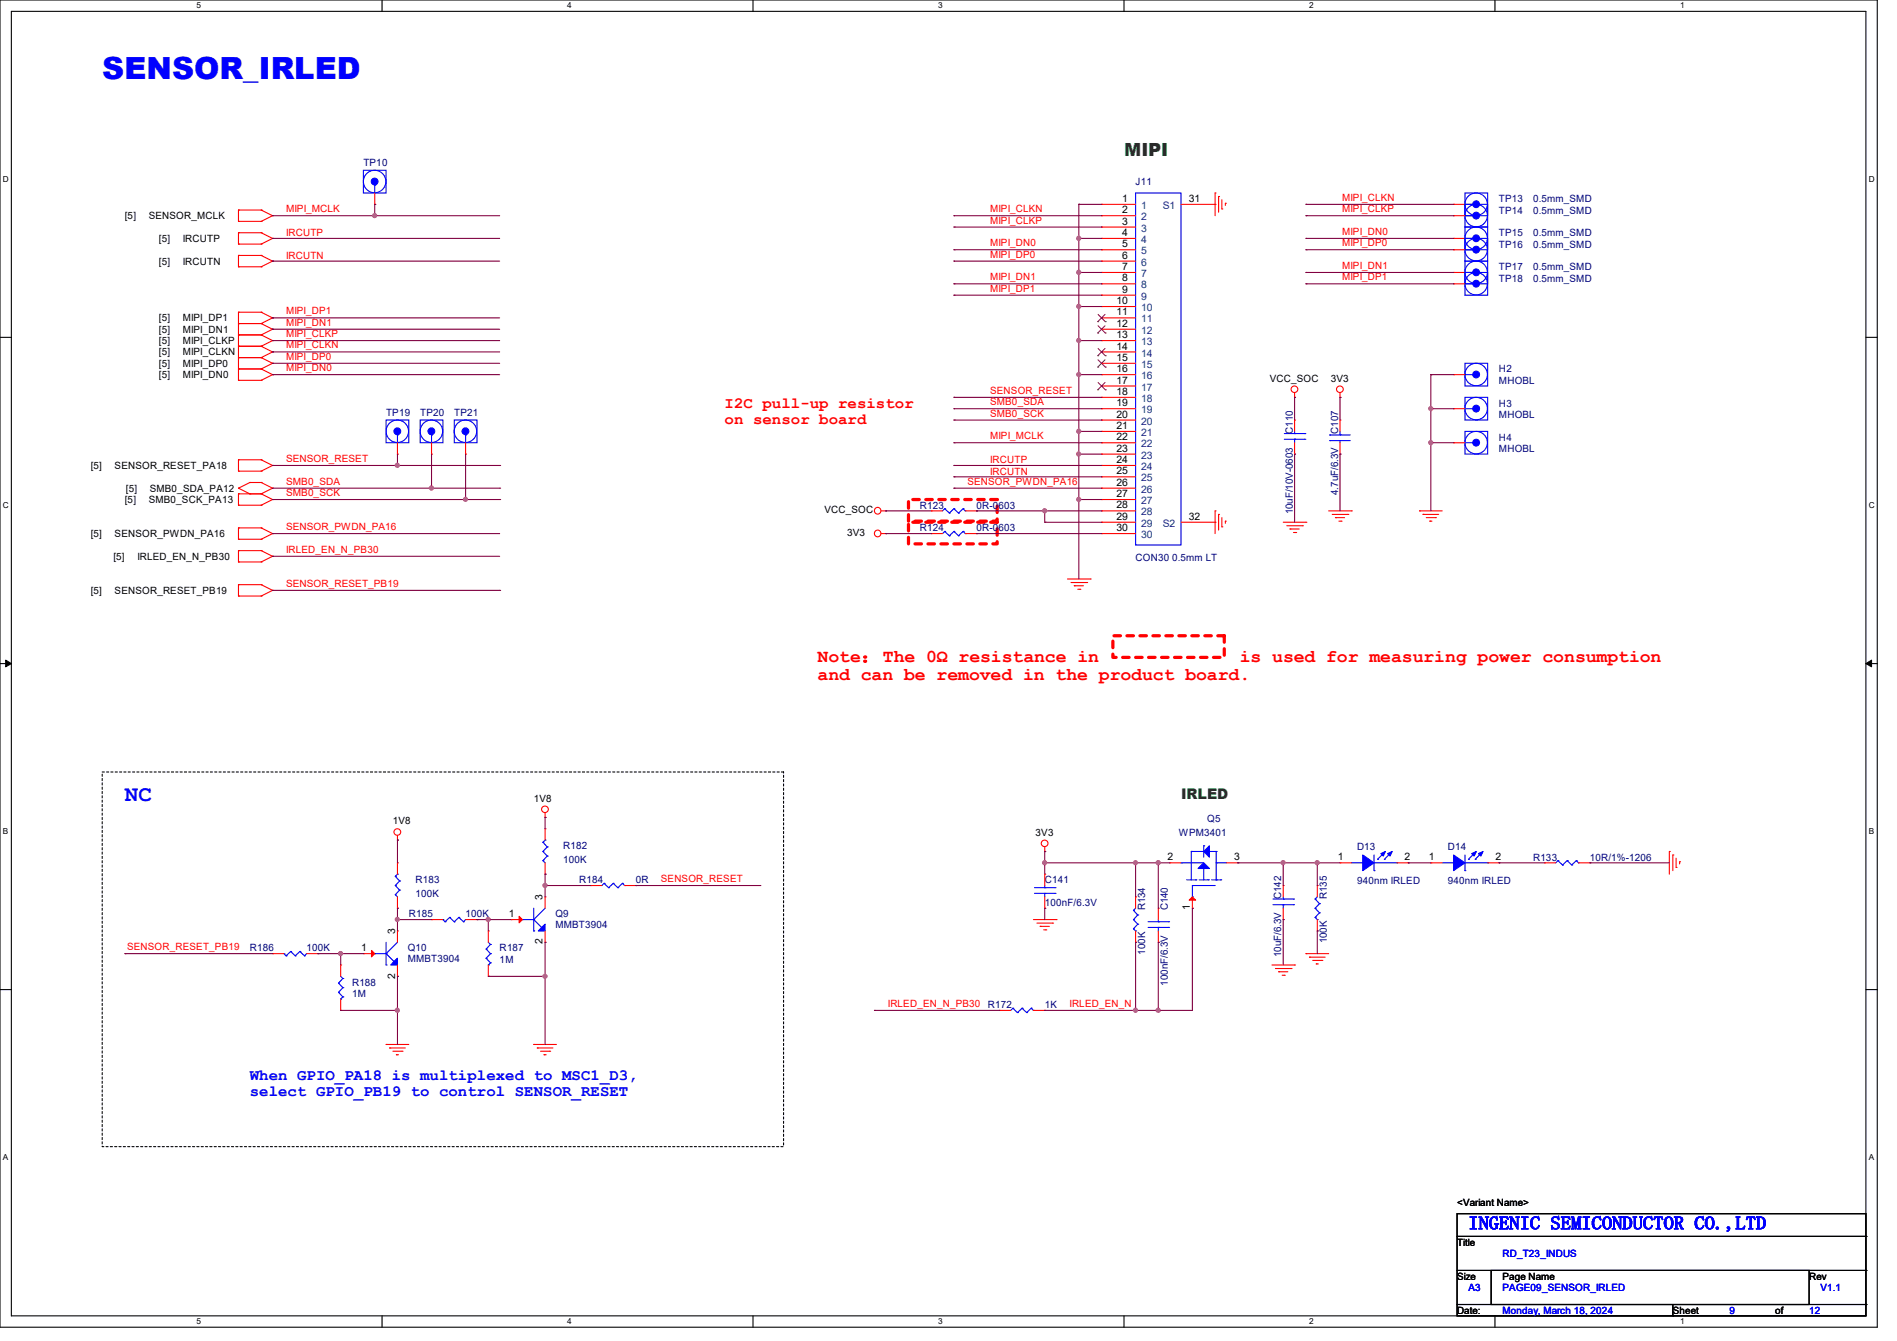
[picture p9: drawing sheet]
<svg xmlns="http://www.w3.org/2000/svg" width="297mm" height="210mm" viewBox="0 0 297 210" stroke-linecap="round" stroke-linejoin="round" font-family="sans-serif">
<path d="M0 0h293.9v207.9h-293.9zM1.8 1.8h290.3v204.3h-290.3z" fill="none" stroke="#000" stroke-width=".17"/>
<g fill="#fff">
<path d="M30.8 .2h.7v1.4h-.7z"/>
<path d="M30.8 206.2h.7v1.4h-.7z"/>
</g>
<path d="M59.8 0v1.8M59.8 206.1v1.8" fill="none" stroke="#000" stroke-width=".17"/>
<g fill="#fff">
<path d="M88.8 .2h.7v1.4h-.7z"/>
<path d="M88.8 206.2h.7v1.4h-.7z"/>
</g>
<path d="M117.9 0v1.8M117.9 206.1v1.8" fill="none" stroke="#000" stroke-width=".17"/>
<g fill="#fff">
<path d="M146.9 .2h.7v1.4h-.7z"/>
<path d="M146.9 206.2h.7v1.4h-.7z"/>
</g>
<path d="M176 0v1.8M176 206.1v1.8" fill="none" stroke="#000" stroke-width=".17"/>
<g fill="#fff">
<path d="M205 .2h.7v1.4h-.7z"/>
<path d="M205 206.2h.7v1.4h-.7z"/>
</g>
<path d="M234.1 0v1.8M234.1 206.1v1.8" fill="none" stroke="#000" stroke-width=".17"/>
<g fill="#fff">
<path d="M263.1 .2h.6v1.4h-.6z"/>
<path d="M263.1 206.2h.6v1.4h-.6z"/>
<path d="M.5 27.3h.9v1.4h-.9z"/>
<path d="M292.6 27.3h.9v1.4h-.9z"/>
<path d="M.5 78.4h.9v1.4h-.9z"/>
<path d="M292.6 78.4h.9v1.4h-.9z"/>
</g>
<path d="M0 52.8h1.8M292.1 52.8h1.8" fill="none" stroke="#000" stroke-width=".17"/>
<g fill="#fff">
<path d="M.5 129.5h.8v1.4h-.8z"/>
<path d="M292.6 129.5h.8v1.4h-.8z"/>
</g>
<path d="M0 103.9h1.8M292.1 103.9h1.8" fill="none" stroke="#000" stroke-width=".17"/>
<path d="M.9 103.4l.9 .5-.9 .5zM292.1 103.9l.9-.5v1z" fill="#000" stroke="#000" stroke-width=".16"/>
<g fill="#fff">
<path d="M.5 180.5h.8v1.4h-.8z"/>
<path d="M292.6 180.5h.8v1.4h-.8z"/>
</g>
<path d="M0 155h1.8M292.1 155h1.8M228.1 190.1h64v16h-64zM228.1 193.6h64M228.1 199h64M233.5 199h49.8v5.3h-49.8zM292.1 193.6h.1M292.1 199h.1M228.1 204.3h64M261.9 206.1h.1M261.9 204.3v1.8M292.1 204.3h.1" fill="none" stroke="#000" stroke-width=".17"/>
<path d="M142.2 78.2h13.9v3.4h-13.9zM142.2 81.8h13.9v3.4h-13.9zM174.2 99.6h17.5v3.4h-17.5z" fill="none" stroke="#f00" stroke-width=".51" stroke-dasharray="1"/>
<path d="M16 120.9h106.7v58.7h-106.7z" fill="none" stroke="#000" stroke-width=".17" stroke-dasharray=".3"/>
<g fill="none" stroke="#f00" stroke-width=".17">
<path d="M37.3 34.7h.1M37.3 32.9h.1M37.3 38.2h.1M37.3 36.4h.1M37.3 32.9v1.8M37.3 36.4v1.8M37.3 32.9h3.6M37.3 34.7h3.6M37.3 36.4h3.6M37.3 38.2h3.6M40.9 32.9h.1M40.9 34.7h.1"/>
<path d="M40.9 36.4h.1M40.9 38.2h.1M40.9 32.9l1.8 .9M40.9 36.4l1.8 .9M42.7 33.8h.1M42.7 37.3h.1M42.7 33.8l-1.8 .9M42.7 37.3l-1.8 .9M58.7 32h.1M58.7 30.2v1.8M172.5 32h.1M172.5 33.8h.1"/>
<path d="M172.5 35.6h.1M172.5 37.3h.1M172.5 39.1h.1M172.5 32h5.3M172.5 33.8h5.3M172.5 35.6h5.3M172.5 37.3h5.3M172.5 39.1h5.3M184.9 32h5.3M190.2 30.2h.1M190.2 32h.1M190.2 30.2v3.6"/>
<path d="M190.8 30.8h.1M190.8 30.8v2.4M191.3 32.7h.1M191.3 31.3v1.4M191.9 31.8h.1M191.9 31.8v.4M227.6 32h.1M227.6 33.8h.1M227.6 37.3h.1M227.6 39.1h.1M227.6 32h1.8M227.6 33.8h1.8"/>
<path d="M227.6 37.3h1.8M227.6 39.1h1.8M37.3 50.7h.1M37.3 48.9h.1M37.3 52.5h.1M37.3 54.2h.1M37.3 56h.1M37.3 57.8h.1M37.3 59.6h.1M37.3 41.8h.1M37.3 40h.1M37.3 48.9h3.6"/>
<path d="M37.3 50.7h3.6M37.3 40v1.8M37.3 48.9v10.7M37.3 52.5h3.6M37.3 54.2h3.6M37.3 56h3.6M37.3 57.8h3.6M37.3 59.6h3.6M37.3 40h3.6M37.3 41.8h3.6M40.9 48.9h.1M40.9 50.7h.1"/>
<path d="M40.9 52.5h.1M40.9 54.2h.1M40.9 56h.1M40.9 57.8h.1M40.9 59.6h.1M40.9 40h.1M40.9 41.8h.1M40.9 48.9l1.8 .9M40.9 50.7l1.8 .9M40.9 52.5l1.8 .8M40.9 54.2l1.8 .9M40.9 56l1.8 .9"/>
<path d="M40.9 57.8l1.8 .9M40.9 40l1.8 .9M42.7 49.8h.1M42.7 51.6h.1M42.7 53.3h.1M42.7 55.1h.1M42.7 56.9h.1M42.7 58.7h.1M42.7 40.9h.1M42.7 49.8l-1.8 .9M42.7 51.6l-1.8 .9M42.7 53.3l-1.8 .9"/>
<path d="M42.7 55.1l-1.8 .9M42.7 56.9l-1.8 .9M42.7 58.7l-1.8 .9M42.7 40.9l-1.8 .9M172.5 40.9h.1M172.5 42.7h.1M172.5 44.4h.1M172.5 46.2h.1M172.5 48h.1M172.5 49.8h.1M172.5 51.6h.1M172.5 53.3h.1"/>
<path d="M172.5 55.1h.1M172.5 56.9h.1M172.5 58.7h.1M172.5 40.9h5.3M172.5 42.7h5.3M172.5 44.4h5.3M172.5 46.2h5.3M172.5 48h5.3M172.5 49.8h5.3M172.5 51.6h5.3M172.5 53.3h5.3M172.5 55.1h5.3"/>
<path d="M172.5 56.9h5.3M172.5 58.7h5.3M227.6 58.7h.1M227.6 42.7h.1M227.6 44.4h.1M227.6 42.7h1.8M227.6 44.4h1.8M227.6 58.7h1.8M37.3 73.8h.1M37.3 72h.1M37.3 76.5h.1M37.3 79.1h.1"/>
<path d="M37.3 77.3h.1M37.3 72v1.8M37.3 77.3v1.8M37.3 72h3.6M37.3 73.8h3.6M37.3 77.3h3.6M37.3 76.5l1.8 .8M37.3 79.1h3.6M39.1 75.6h.1M39.1 77.3h.1M39.1 75.6l-1.8 .9M39.1 75.6h1.8"/>
<path d="M40.9 72h.1M40.9 73.8h.1M40.9 75.6h.1M40.9 77.3h.1M40.9 79.1h.1M40.9 72l1.8 .9M40.9 75.6l1.8 .9M40.9 77.3l1.8 .9M42.7 72.9h.1M42.7 76.5h.1M42.7 78.2h.1M42.7 72.9l-1.8 .9"/>
<path d="M42.7 76.5l-1.8 .8M42.7 78.2l-1.8 .9M62.2 71.1h.1M62.2 69.3v1.8M67.6 71.1h.1M67.6 69.3v1.8M72.9 71.1h.1M72.9 69.3v1.8M172.5 60.5h.1M172.5 62.2h.1M172.5 64h.1M172.5 65.8h.1"/>
<path d="M172.5 67.6h.1M172.5 69.3h.1M172.5 71.1h.1M172.5 72.9h.1M172.5 74.7h.1M172.5 76.5h.1M172.5 78.2h.1M172.5 60.5h5.3M172.5 62.2h5.3M172.5 64h5.3M172.5 65.8h5.3M172.5 67.6h5.3"/>
<path d="M172.5 69.3h5.3M172.5 71.1h5.3M172.5 72.9h5.3M172.5 74.7h5.3M172.5 76.5h5.3M172.5 78.2h5.3M202.7 62.2h.1M202.7 65.8h.1M202.7 71.1h.1M202.7 61.5v.7M202.7 65.8v1.8M202.7 69.3v1.8"/>
<path d="M209.8 62.2h.1M209.8 71.1h.1M209.8 65.8h.1M209.8 61.5v.7M209.8 65.8v1.8M209.8 69.3v1.8M227.6 64h.1M227.6 69.3h.1M227.6 64h1.8M227.6 69.3h1.8M37.3 88h.1M37.3 86.2h.1"/>
<path d="M37.3 93.3h.1M37.3 91.6h.1M37.3 84.5h.1M37.3 82.7h.1M37.3 82.7v1.8M37.3 86.2v1.8M37.3 91.6v1.7M37.3 86.2h3.6M37.3 88h3.6M37.3 91.6h3.6M37.3 93.3h3.6M37.3 82.7h3.6"/>
<path d="M37.3 84.5h3.6M40.9 86.2h.1M40.9 88h.1M40.9 91.6h.1M40.9 93.3h.1M40.9 82.7h.1M40.9 84.5h.1M40.9 86.2l1.8 .9M40.9 91.6l1.8 .9M40.9 82.7l1.8 .9M42.7 87.1h.1M42.7 92.5h.1"/>
<path d="M42.7 83.6h.1M42.7 87.1l-1.8 .9M42.7 92.5l-1.8 .8M42.7 83.6l-1.8 .9M138 83.6h.7M138 80h.7M138.7 83.6h.1M138.7 80h.1M145.8 80h.1M145.8 83.6h.1M145.8 83.6h1.8M145.8 80h1.8"/>
<path d="M151.1 83.6h1.8M151.1 80h1.8M152.9 80h.1M152.9 83.6h.1M167.1 90.7h3.6M167.7 91.2h2.4M168.2 91.7h.1M168.2 91.7h1.4M168.7 92.3h.4M169.1 92.3h.1M170.1 91.2h.1M170.7 90.7h.1"/>
<path d="M172.5 80h.1M172.5 81.8h.1M172.5 83.6h.1M172.5 83.6h5.3M172.5 81.8h5.3M172.5 80h5.3M184.9 81.8h5.3M190.2 80h.1M190.2 81.8h.1M190.2 80v3.6M190.8 80.6h.1M190.8 80.6v2.4"/>
<path d="M191.3 82.5h.1M191.3 81.1v1.4M191.9 81.6h.1M191.9 81.6v.4M200.9 81.8h3.6M201.5 82.3h2.4M202 82.8h.1M202 82.8h1.4M202.5 83.4h.4M202.9 83.4h.1M203.9 82.3h.1M204.5 81.8h.1"/>
<path d="M208 80h3.6M208.6 80.6h2.4M209.1 81.1h.1M209.1 81.1h1.4M209.6 81.6h.4M210 81.6h.1M211 80.6h.1M211.6 80h.1M222.2 80h.1M222.2 80h3.6M222.8 80.6h.1M222.8 80.6h2.5"/>
<path d="M223.3 81.1h1.4M223.9 81.6h.1M223.9 81.6h.3M224.7 81.1h.1M62.2 131.6h.1M62.2 135.1h.1M62.2 130.9v.7M62.2 135.1v1.8M85.3 128h.1M85.3 136.9h.1M85.3 129.8h.1M85.3 127.3v.7"/>
<path d="M85.3 129.8v1.8M85.3 135.1v1.8M92.5 138.7h.1M92.5 138.7h1.7M97.8 138.7h1.8M99.6 138.7h.1M163.6 133.3h.1M163.6 136.9h.1M163.6 132.6v.7M163.6 136.9v1.8M183.1 135.1h.1M183.1 135.1h1.8"/>
<path d="M192 135.1h1.8M193.8 135.1h.1M200.9 138.7h.1M200.9 138.7v1.8M206.2 138.7h.1M206.2 138.7v1.8M209.8 135.1h.1M209.8 135.1h1.8M218.7 135.1h1.8M220.5 135.1h.1M224 135.1h.1M224 135.1h1.8"/>
<path d="M232.9 135.1h1.8M234.7 135.1h.1M241.8 135.1h.1M241.8 135.1h1.8M247.1 135.1h1.8M248.9 135.1h.1M261.4 133.3h.1M261.4 133.3v3.6M261.9 133.9h.1M261.9 133.9v2.5M262.4 135.8h.1M262.4 134.4v1.4"/>
<path d="M263 135h.1M263 135v.3M42.7 149.4h.1M42.7 149.4h1.7M48 149.4h1.8M49.8 149.4h.1M53.3 151.1h.1M53.3 158.2h.1M53.3 151.1v1.8M53.3 156.5v1.7M56.9 149.4h.1M56.9 149.4h1.8"/>
<path d="M62.2 145.8h.1M62.2 152.9h.1M62.2 142.2h.1M62.2 140.5v1.7M62.2 145.8v1.8M62.2 151.1v1.8M67.6 144h.1M67.6 144h1.7M72.9 144h1.8M74.7 144h.1M76.5 145.8h.1M76.5 152.9h.1"/>
<path d="M76.5 145.8v1.8M76.5 151.1v1.8M80 144h.1M80 144h1.8M85.3 140.5h.1M85.3 147.6h.1M85.3 140.5v1.7M85.3 145.8v1.8M156.5 158.2h.1M156.5 158.2h1.7M161.8 144h3.6M161.8 158.2h1.8"/>
<path d="M162.3 144.6h2.5M162.9 145.1h.1M162.9 145.1h1.4M163.4 145.6h.3M163.6 142.2h.1M163.6 158.2h.1M163.6 140.5v1.7M163.7 145.6h.1M164.8 144.6h.1M165.4 144h.1M177.8 140.5h.1M177.8 147.6h.1"/>
<path d="M177.8 140.5v1.7M177.8 145.8v1.8M181.4 142.2h.1M181.4 147.6h.1M181.4 142.2v1.8M181.4 145.8v1.8M186.7 142.2h.1M186.7 140.5v1.7M199.1 151.1h3.6M199.7 151.7h2.4M200.2 152.2h.1M200.2 152.2h1.4"/>
<path d="M200.7 152.7h.4M200.9 144h.1M200.9 142.2v1.8M201.1 152.7h.1M202.1 151.7h.1M202.7 151.1h.1M204.5 149.4h.1M204.5 149.4h3.5M205 149.9h.1M205 149.9h2.5M205.5 150.4h1.5M206.1 151h.1"/>
<path d="M206.1 151h.3M206.2 145.8h.1M206.2 144v1.8M207 150.4h.1M60.5 163.6h.1M60.5 163.6h3.5M61 164.1h.1M61 164.1h2.5M61.5 164.6h1.4M62.1 165.2h.1M62.1 165.2h.3M62.9 164.6h.1"/>
<path d="M83.6 163.6h.1M83.6 163.6h3.5M84.1 164.1h.1M84.1 164.1h2.5M84.6 164.6h1.5M85.2 165.2h.1M85.2 165.2h.3M86.1 164.6h.1"/>
<circle cx="137.4" cy="80" r=".52"/>
<circle cx="202.7" cy="61" r=".52"/>
<circle cx="209.8" cy="61" r=".52"/>
<circle cx="137.4" cy="83.5" r=".52"/>
<circle cx="62.2" cy="130.3" r=".52"/>
<circle cx="85.3" cy="126.7" r=".52"/>
<circle cx="163.6" cy="132.1" r=".52"/>
</g>
<g fill="#00f" stroke="#00f" stroke-width=".17">
<path d="M188.5 135.1l.9 .9h-1.8z"/>
<path d="M188.5 133.3l.9-.8v1.7z"/>
<path d="M213.4 133.9l1.7 1.2-1.7 1.3z" fill-rule="evenodd"/>
<path d="M217.3 133.7l.7-.4-.4 .8z" fill-rule="evenodd"/>
<path d="M216.2 133.7l.7-.4-.3 .8z" fill-rule="evenodd"/>
<path d="M84.8 145.2l.5-.5v1.1h-1z" fill-rule="evenodd"/>
<path d="M227.6 133.9l1.8 1.2-1.8 1.3z" fill-rule="evenodd"/>
<path d="M231.5 133.7l.7-.4-.3 .8z" fill-rule="evenodd"/>
<path d="M230.4 133.7l.7-.4-.3 .8z" fill-rule="evenodd"/>
<path d="M61.7 150.6l.5-.5v1h-1z" fill-rule="evenodd"/>
<circle cx="58.7" cy="28.4" r=".53"/>
<circle cx="62.2" cy="67.5" r=".53"/>
<circle cx="231.1" cy="32" r=".53"/>
<circle cx="67.5" cy="67.5" r=".53"/>
<circle cx="231.1" cy="33.8" r=".53"/>
<circle cx="72.9" cy="67.5" r=".53"/>
<circle cx="231.1" cy="37.3" r=".53"/>
<circle cx="231.1" cy="58.7" r=".53"/>
<circle cx="231.1" cy="39.1" r=".53"/>
<circle cx="231.1" cy="64" r=".53"/>
<circle cx="231.1" cy="69.3" r=".53"/>
<circle cx="231.1" cy="42.7" r=".53"/>
<circle cx="231.1" cy="44.4" r=".53"/>
</g>
<g fill="none" stroke="#00f" stroke-width=".17">
<path d="M56.9 26.7h3.6v3.5h-3.6zM58.7 29h.1M58.7 29v1.2M177.8 30.2h7.1v55.1h-7.1zM229.4 30.2h3.5v3.6h-3.5zM229.4 32h3.5v3.6h-3.5zM229.4 35.6h3.5v3.5h-3.5zM229.4 37.3h3.5v3.6h-3.5zM229.4 32h1.2M229.4 33.8h1.2M229.4 37.3h1.2M229.4 39.1h1.2"/>
<path d="M230.6 32h.1M230.6 33.8h.1M230.6 37.3h.1M230.6 39.1h.1M229.4 56.9h3.5v3.6h-3.5zM229.4 40.9h3.5v3.5h-3.5zM229.4 42.7h3.5v3.5h-3.5zM229.4 58.7h1.2M229.4 42.7h1.2M229.4 44.4h1.2M230.6 58.7h.1M230.6 42.7h.1"/>
<path d="M230.6 44.4h.1M60.5 65.8h3.5v3.5h-3.5zM62.2 68.1h.1M62.2 68.1v1.2M65.8 65.8h3.5v3.5h-3.5zM67.6 68.1h.1M67.6 68.1v1.2M71.1 65.8h3.6v3.5h-3.6zM72.9 68.1h.1M72.9 68.1v1.2M147.9 79.7h.1M147.9 79.7l-.3 .3"/>
<path d="M147.9 79.7l.7 .6M149.4 79.7h.1M149.4 79.7l-.8 .6M149.4 79.7l.7 .6M150.8 79.7h.1M150.8 79.7l-.7 .6M150.8 79.7l.3 .3M201.1 68.8h3.2M201.1 67.9h3.2M202.7 67.9h.1M202.7 68.8h.1M202.7 67.6v.3"/>
<path d="M202.7 68.8v.5M204.3 68.8h.1M204.3 67.9h.1M208.2 68.1h.1M208.2 69h.1M208.2 68.1h3.2M208.2 69h3.2M209.8 69h.1M209.8 68.1h.1M209.8 67.6v.5M209.8 69v.3M229.4 62.2h3.5v3.6h-3.5z"/>
<path d="M229.4 67.6h3.5v3.5h-3.5zM229.4 64h1.2M229.4 69.3h1.2M230.6 64h.1M230.6 69.3h.1M147.9 83.2h.1M147.9 83.2l-.3 .4M147.9 83.2l.7 .7M148.6 80.3h.1M148.6 83.9h.1M149.4 83.2h.1M149.4 83.2l-.8 .7"/>
<path d="M149.4 83.2l.7 .7M150.1 80.3h.1M150.1 83.9h.1M150.8 83.2h.1M150.8 83.2l-.7 .7M150.8 83.2l.3 .4M151.1 80h.1M151.1 83.6h.1M61.9 138.7h.1M61.9 137.2h.1M61.9 138.7l.7 .7M61.9 137.2l.7 .8"/>
<path d="M62.2 136.9h.1M62.2 136.9l-.3 .3M62.6 139.4h.1M62.6 138h.1M62.6 139.4l-.7 .7M62.6 138l-.7 .7M85 134.8h.1M85 133.3h.1M85 131.9h.1M85 134.8l.3 .3M85 133.3l.7 .8M85 131.9l.7 .7"/>
<path d="M85.3 131.6h.1M85.3 131.6l-.3 .3M85.7 134.1h.1M85.7 132.6h.1M85.7 134.1l-.7 .7M85.7 132.6l-.7 .7M94.6 138.3h.1M94.6 138.3l-.4 .4M94.6 138.3l.7 .7M95.3 139h.1M96 138.3h.1M96 138.3l-.7 .7"/>
<path d="M96 138.3l.7 .7M96.7 139h.1M97.5 138.3h.1M97.5 138.3l-.8 .7M97.5 138.3l.3 .4M97.8 138.7h.1M162 139.9h3.2M162 139h3.2M163.6 139h.1M163.6 139.9h.1M163.6 138.7v.3M163.6 139.9v.6"/>
<path d="M165.2 139.9h.1M165.2 139h.1M184.9 135.1h.1M184.9 135.1h3.6M185.8 137.8h1.4M186.5 133.3h.1M186.5 133.3v4.5M186.5 133.3h2M186.7 138.7h.1M186.7 138.7h3.5M186.7 138.7v1.8M187.2 137.8h.1"/>
<path d="M187.7 137.8h1.5M188.5 132.5h.1M188.5 133.3h.1M188.5 136h.1M188.5 132.5v1.7M188.5 136v1.8M189.2 137.8h.1M189.4 133.3h1M189.7 137.8h1.4M190.4 133.3h.1M190.4 137.8h.1M190.4 135.1h.1"/>
<path d="M190.4 135.1h1.6M190.4 133.3v4.5M191.1 137.8h.1M211.6 135.1h1.8M213.4 135.1h.1M215.1 136.4h.1M215.1 133.9v2.5M215.1 135.1h3.6M215.7 134.6h.1M216.7 134.6h.1M216.7 133.5l-1 1.1M217.8 133.5l-1.1 1.1"/>
<path d="M218.7 135.1h.1M225.8 135.1h1.8M227.6 135.1h.1M229.4 136.4h.1M229.4 135.1h3.5M229.4 133.9v2.5M229.9 134.6h.1M231 134.6h.1M231 133.5l-1.1 1.1M232 133.5l-1 1.1M232.9 135.1h.1M243.9 134.8h.1"/>
<path d="M243.9 134.8l-.3 .3M243.9 134.8l.7 .7M244.6 135.5h.1M245.4 134.8h.1M245.4 134.8l-.8 .7M245.4 134.8l.7 .7M246.1 135.5h.1M246.8 134.8h.1M246.8 134.8l-.7 .7M246.8 134.8l.3 .3M247.1 135.1h.1M44.4 149.4h.1"/>
<path d="M44.4 149.4l.4 .3M44.8 149.7h.1M45.5 149h.1M45.5 149l.7 .7M45.5 149l-.7 .7M46.2 149.7h.1M46.9 149h.1M46.9 149l.8 .7M46.9 149l-.7 .7M47.7 149.7h.1M48 149.4l-.3 .3M53 154h.1"/>
<path d="M53 155.4h.1M53 154l.7 .7M53 155.4l.7 .7M53.3 156.5h.1M53.3 152.9l.4 .3M53.7 153.2h.1M53.7 154.7h.1M53.7 156.1h.1M53.7 156.1l-.4 .4M53.7 153.2l-.7 .8M53.7 154.7l-.7 .7M58.7 149.4h.1"/>
<path d="M58.7 149.4h1.8M60.5 149.4h.1M60.5 151.1h.1M60.5 149.4l1.2 1.2M60.5 147.6v3.5M61.7 150.6h.1M61.9 140.1h.1M61.9 140.1l.3 .4M62.2 147.6l-1.7 1.8M69.3 144h.1M69.3 144l.4 .4M69.7 144.4h.1"/>
<path d="M70.4 143.7h.1M70.4 143.7l.7 .7M70.4 143.7l-.7 .7M71.1 144.4h.1M71.8 143.7h.1M71.8 143.7l.8 .7M71.8 143.7l-.7 .7M72.6 144.4h.1M72.9 144l-.3 .4M76.1 148.6h.1M76.1 150.1h.1M76.1 148.6l.7 .8"/>
<path d="M76.1 150.1l.7 .7M76.5 151.1h.1M76.5 147.6l.3 .3M76.8 147.9h.1M76.8 149.4h.1M76.8 150.8h.1M76.8 150.8l-.3 .3M76.8 147.9l-.7 .7M76.8 149.4l-.7 .7M81.8 144h.1M81.8 144h1.8M83.6 144h.1"/>
<path d="M83.6 145.8h.1M83.6 144l1.2 1.2M83.6 142.2v3.6M84.8 145.2h.1M85.3 142.2l-1.7 1.8M158.6 157.9h.1M158.6 157.9l-.4 .3M158.6 157.9l.7 .7M159.3 158.6h.1M160 157.9h.1M160 157.9l-.7 .7M160 157.9l.7 .7"/>
<path d="M160.7 158.6h.1M161.5 157.9h.1M161.5 157.9l-.8 .7M161.5 157.9l.3 .3M161.8 158.2h.1M177.5 142.6h.1M177.5 144h.1M177.5 145.5h.1M177.5 142.6l.6 .7M177.5 144l.6 .7M177.5 145.5l.3 .3M177.8 145.8h.1"/>
<path d="M177.8 142.2l-.3 .4M178.1 143.3h.1M178.1 144.7h.1M178.1 143.3l-.6 .7M178.1 144.7l-.6 .8M179.7 145.2h3.3M179.7 144.4h3.3M181.4 144.4h.1M181.4 145.2h.1M181.4 144v.4M181.4 145.2v.6M183 145.2h.1"/>
<path d="M183 144.4h.1M186.7 140.5h.1M199.3 141.7h3.2M199.3 140.8h3.2M200.9 140.8h.1M200.9 141.7h.1M200.9 140.5v.3M200.9 141.7v.5M202.5 141.7h.1M202.5 140.8h.1M205.9 140.8h.1M205.9 142.2h.1"/>
<path d="M205.9 143.7h.1M205.9 140.8l.7 .7M205.9 142.2l.7 .8M205.9 143.7l.3 .3M206.2 144h.1M206.2 140.5l-.3 .3M206.6 141.5h.1M206.6 143h.1M206.6 141.5l-.7 .7M206.6 143l-.7 .7"/>
<circle cx="58.7" cy="28.4" r="1.76"/>
<circle cx="231.1" cy="37.3" r="1.76"/>
<circle cx="231.1" cy="39.1" r="1.76"/>
<circle cx="231.1" cy="32" r="1.76"/>
<circle cx="231.1" cy="33.8" r="1.76"/>
<circle cx="231.1" cy="44.4" r="1.76"/>
<circle cx="231.1" cy="42.7" r="1.76"/>
<circle cx="231.1" cy="58.7" r="1.76"/>
<circle cx="62.2" cy="67.5" r="1.76"/>
<circle cx="67.5" cy="67.5" r="1.76"/>
<circle cx="72.9" cy="67.5" r="1.76"/>
<circle cx="231.1" cy="64" r="1.76"/>
<circle cx="231.1" cy="69.3" r="1.76"/>
</g>
<g fill="#f00" stroke="#f00" stroke-width=".17">
<path d="M81.3 143.5l.5 .5-.5 .5z"/>
<path d="M58.2 148.8l.5 .6-.5 .5z"/>
<path d="M186.2 141l.5-.5 .5 .5z"/>
</g>
<g fill="none" stroke="#804000" stroke-width=".16">
<path d="M171.9 50.4h.1M171.9 52.2h.1M171.9 55.7h.1M171.9 57.5h.1M171.9 49.2l1.2 1.2M171.9 51l1.2 1.2M171.9 54.6l1.2 1.1M171.9 56.3l1.2 1.2M171.9 59.9l1.2 1.1M173 49.2l-1.1 1.2M173 51l-1.1 1.2M173 54.6l-1.1 1.1"/>
<path d="M173 56.3l-1.1 1.2M173 59.9l-1.1 1.1M173.1 50.4h.1M173.1 52.2h.1M173.1 55.7h.1M173.1 57.5h.1M171.9 61h.1M173.1 61h.1"/>
</g>
<g fill="none" stroke="#800040" stroke-width=".17">
<path d="M42.7 37.3h.1M42.7 33.8h35.5M42.7 37.3h35.5M58.7 33.8h.1M58.7 32h.1M58.7 32v1.8M149.4 35.6h.1M149.4 33.8h.1M149.4 39.1h.1M149.4 35.6h23.1M149.4 33.8h23.1M149.4 39.1h23.1"/>
<path d="M168.9 32h.1M168.9 37.3h.1M168.9 32v58.7M168.9 32h3.6M168.9 37.3h3.6M204.5 33.8h.1M204.5 32h.1M204.5 39.1h.1M204.5 37.3h.1M204.5 33.8h23.1M204.5 39.1h23.1M204.5 32h23.1"/>
<path d="M204.5 37.3h23.1M42.7 40.9h.1M42.7 51.6h.1M42.7 49.8h.1M42.7 53.3h.1M42.7 55.1h.1M42.7 56.9h.1M42.7 58.7h.1M42.7 40.9h35.5M42.7 53.3h35.5M42.7 58.7h35.5M42.7 51.6h35.5"/>
<path d="M42.7 49.8h35.5M42.7 55.1h35.5M42.7 56.9h35.5M149.4 40.9h.1M149.4 46.2h.1M149.4 44.4h.1M149.4 40.9h23.1M149.4 46.2h23.1M149.4 44.4h23.1M168.9 42.7h.1M168.9 48h.1M168.9 53.3h.1"/>
<path d="M168.9 58.7h.1M168.9 42.7h3.6M168.9 48h3.6M168.9 53.3h3.6M168.9 58.7h3.6M204.5 44.4h.1M204.5 42.7h.1M204.5 44.4h23.1M204.5 42.7h23.1M224 58.7h.1M224 58.7h3.6M224 58.7v21.3"/>
<path d="M42.7 72.9h35.5M42.7 76.5h35.5M42.7 78.2h35.5M62.2 72.9h.1M62.2 71.1v1.8M67.6 76.5h.1M67.6 71.1v5.4M72.9 78.2h.1M72.9 71.1v7.1M78.2 72.9h.1M78.2 76.5h.1M78.2 78.2h.1"/>
<path d="M149.4 74.7h.1M149.4 72.9h.1M149.4 62.2h.1M149.4 64h.1M149.4 65.8h.1M149.4 69.3h.1M149.4 76.5h.1M149.4 74.7h23.1M149.4 72.9h23.1M149.4 62.2h23.1M149.4 64h23.1M149.4 65.8h23.1"/>
<path d="M149.4 69.3h23.1M149.4 76.5h23.1M168.9 67.6h.1M168.9 71.1h.1M168.9 78.2h.1M168.9 67.6h3.6M168.9 71.1h3.6M168.9 78.2h3.6M202.7 62.2h.1M202.7 71.1h.1M202.7 62.2v3.6M202.7 71.1v10.7"/>
<path d="M209.8 62.2h.1M209.8 71.1h.1M209.8 62.2v3.6M209.8 71.1v8.9M224 69.3h.1M224 64h.1M224 64h3.6M224 69.3h3.6M42.7 87.1h.1M42.7 83.6h.1M42.7 83.6h35.5M42.7 87.1h35.5"/>
<path d="M42.7 92.5h35.5M78.2 92.5h.1M138.7 83.6h.1M138.7 80h.1M138.7 83.6h7.1M138.7 80h7.1M152.9 80h.1M152.9 83.6h.1M152.9 83.6h19.6M152.9 80h19.6M163.6 81.8h.1M163.6 80h.1"/>
<path d="M163.6 80v1.8M163.6 81.8h8.9M62.2 131.6h.1M62.2 131.6v3.5M85.3 136.9h.1M85.3 128h.1M85.3 138.7h.1M85.3 128v1.8M85.3 136.9v3.6M85.3 138.7h7.2M99.6 138.7h.1M99.6 138.7h19.5"/>
<path d="M163.6 133.3h.1M163.6 135.1h.1M163.6 133.3v3.6M163.6 135.1h19.5M177.8 135.1h.1M177.8 135.1v5.4M181.4 135.1h.1M181.4 135.1v7.1M193.8 135.1h.1M193.8 135.1h16M200.9 135.1h.1M200.9 135.1v3.6"/>
<path d="M206.2 135.1h.1M206.2 135.1v3.6M220.5 135.1h.1M220.5 135.1h3.5M234.7 135.1h.1M234.7 135.1h7.1M248.9 135.1h.1M248.9 135.1h12.5M19.6 149.4h.1M19.6 149.4h23.1M49.8 149.4h.1M49.8 149.4h7.1"/>
<path d="M53.3 158.2h.1M53.3 149.4h.1M53.3 158.2h8.9M53.3 149.4v1.7M62.2 144h.1M62.2 152.9h.1M62.2 142.2h.1M62.2 158.2h.1M62.2 142.2v3.6M62.2 152.9v10.7M62.2 144h5.4M74.7 144h.1"/>
<path d="M74.7 144h5.3M76.5 144h.1M76.5 152.9h.1M76.5 144v1.8M76.5 152.9h8.8M85.3 147.6h.1M85.3 152.9h.1M85.3 147.6v16M136.9 158.2h.1M136.9 158.2h19.6M163.6 158.2h.1M163.6 142.2h.1"/>
<path d="M163.6 142.2v1.8M177.8 147.6h.1M177.8 158.2h.1M177.8 147.6v10.6M181.4 147.6h.1M181.4 158.2h.1M181.4 147.6v10.6M186.7 142.2h.1M186.7 142.2v16h-23.1M200.9 144h.1M200.9 144v7.1M206.2 145.8h.1"/>
<path d="M206.2 145.8v3.6"/>
</g>
<g fill="#f0f" stroke="#f0f" stroke-width=".17">
<circle cx="177.8" cy="158.2" r=".32"/>
<circle cx="177.8" cy="135.1" r=".32"/>
<circle cx="163.6" cy="135.1" r=".32"/>
<circle cx="181.3" cy="135.1" r=".32"/>
<circle cx="181.3" cy="158.2" r=".32"/>
<circle cx="206.2" cy="135.1" r=".32"/>
<circle cx="200.9" cy="135.1" r=".32"/>
<circle cx="163.6" cy="80" r=".32"/>
<circle cx="168.9" cy="42.7" r=".32"/>
<circle cx="168.9" cy="37.3" r=".32"/>
<circle cx="168.9" cy="48" r=".32"/>
<circle cx="168.9" cy="58.7" r=".32"/>
<circle cx="168.9" cy="53.3" r=".32"/>
<circle cx="168.9" cy="67.5" r=".32"/>
<circle cx="168.9" cy="71.1" r=".32"/>
<circle cx="168.9" cy="78.2" r=".32"/>
<circle cx="58.7" cy="33.8" r=".32"/>
<circle cx="224" cy="69.3" r=".32"/>
<circle cx="224" cy="64" r=".32"/>
<circle cx="62.2" cy="72.9" r=".32"/>
<circle cx="67.5" cy="76.4" r=".32"/>
<circle cx="72.9" cy="78.2" r=".32"/>
<circle cx="85.3" cy="138.7" r=".32"/>
<circle cx="62.2" cy="144" r=".32"/>
<circle cx="62.2" cy="158.2" r=".32"/>
<circle cx="76.4" cy="144" r=".32"/>
<circle cx="85.3" cy="152.9" r=".32"/>
<circle cx="53.3" cy="149.3" r=".32"/>
</g>
<text font-size="4.8" fill="#00f" x="16" y="12.4">SENSOR_IRLED</text>
<text font-size="3.5" fill="#00f" x="19.6" y="125.5">NC</text>
<text font-size="2.8" fill="#008000" x="176" y="24.5">MIPI</text>
<g font-size="2.8" fill="#f00">
<text x="128" y="103.7">Note：The 0Ω resistance in</text>
<text x="128" y="106.6">and can be removed in the product board.</text>
<text x="194.1" y="103.7">is used for measuring power consumption</text>
</g>
<text font-size="2.8" fill="#00f" x="229.9" y="192.5">INGENIC SEMICONDUCTOR CO.,LTD</text>
<g font-size="2.5" fill="#f00">
<text x="113.5" y="63.9">I2C pull-up resistor</text>
<text x="113.5" y="66.3">on sensor board</text>
</g>
<g font-size="2.5" fill="#00f">
<text x="39.1" y="169.1">When GPIO_PA18 is multiplexed to MSC1_D3,</text>
<text x="39.1" y="171.6">select GPIO_PB19 to control SENSOR_RESET</text>
</g>
<text font-size="2.3" fill="#008000" x="184.9" y="125.2">IRLED</text>
<g font-size="1.6" fill="#000080">
<text x="56.9" y="26">TP10</text>
<text x="177.8" y="29">J11</text>
<text x="234.7" y="31.7">TP13</text>
<text x="234.7" y="33.4">TP14</text>
<text x="240" y="31.7">0.5mm_SMD</text>
<text x="240" y="33.4">0.5mm_SMD</text>
<text x="234.7" y="37">TP15</text>
<text x="234.7" y="38.8">TP16</text>
<text x="240" y="37">0.5mm_SMD</text>
<text x="240" y="38.8">0.5mm_SMD</text>
<text x="234.7" y="42.3">TP17</text>
<text x="234.7" y="44.1">TP18</text>
<text x="240" y="42.3">0.5mm_SMD</text>
<text x="240" y="44.1">0.5mm_SMD</text>
<text x="234.7" y="58.3">H2</text>
<text x="60.5" y="65.1">TP19</text>
<text x="65.8" y="65.1">TP20</text>
<text x="71.1" y="65.1">TP21</text>
<text x="234.7" y="60.1">MHOBL</text>
<text x="234.7" y="63.7">H3</text>
<text x="234.7" y="65.4">MHOBL</text>
<text x="202.4" y="67.9" transform="rotate(-90 202.4 67.9)">C110</text>
<text x="209.5" y="67.9" transform="rotate(-90 209.5 67.9)">C107</text>
<text x="234.7" y="69">H4</text>
<text x="234.7" y="70.8">MHOBL</text>
<text x="209.5" y="77.5" transform="rotate(-90 209.5 77.5)">4.7uF/6.3V</text>
<text x="144" y="79.7">R123</text>
<text x="144" y="83.2">R124</text>
<text x="152.9" y="79.7">0R-0603</text>
<text x="152.9" y="83.2">0R-0603</text>
<text x="202.4" y="80.6" transform="rotate(-90 202.4 80.6)">10uF/10V-0603</text>
<text x="177.8" y="87.8">CON30 0.5mm LT</text>
<text x="184.6" y="130.9">WPM3401</text>
<text x="189" y="128.7">Q5</text>
<text x="88.2" y="133">R182</text>
<text x="88.2" y="135.1">100K</text>
<text x="212.5" y="133.2">D13</text>
<text x="226.7" y="133.2">D14</text>
<text x="240" y="134.8">R133</text>
<text x="248.9" y="134.8">10R/1%-1206</text>
<text x="64" y="143.7">R185</text>
<text x="65.1" y="138.3">R183</text>
<text x="65.1" y="140.5">100K</text>
<text x="72.9" y="143.7">100K</text>
<text x="87" y="143.7">Q9</text>
<text x="90.7" y="138.3">R184</text>
<text x="99.6" y="138.3">0R</text>
<text x="163.6" y="138.3">C141</text>
<text x="163.6" y="141.9">100nF/6.3V</text>
<text x="179.3" y="142.6" transform="rotate(-90 179.3 142.6)">R134</text>
<text x="182.8" y="142.6" transform="rotate(-90 182.8 142.6)">C140</text>
<text x="200.6" y="140.8" transform="rotate(-90 200.6 140.8)">C142</text>
<text x="207.7" y="140.8" transform="rotate(-90 207.7 140.8)">R135</text>
<text x="212.5" y="138.5">940nm IRLED</text>
<text x="226.7" y="138.5">940nm IRLED</text>
<text x="39.1" y="149">R186</text>
<text x="48" y="149">100K</text>
<text x="63.8" y="149">Q10</text>
<text x="78.2" y="149">R187</text>
<text x="87" y="145.3">MMBT3904</text>
<text x="179.3" y="149.5" transform="rotate(-90 179.3 149.5)">100K</text>
<text x="200.6" y="149.9" transform="rotate(-90 200.6 149.9)">10uF/6.3V</text>
<text x="207.7" y="147.7" transform="rotate(-90 207.7 147.7)">100K</text>
<text x="55.1" y="154.3">R188</text>
<text x="63.8" y="150.6">MMBT3904</text>
<text x="78.2" y="150.8">1M</text>
<text x="182.8" y="154.3" transform="rotate(-90 182.8 154.3)">100nF/6.3V</text>
<text x="55.1" y="156.1">1M</text>
<text x="154.7" y="157.9">R172</text>
<text x="163.6" y="157.9">1K</text>
</g>
<g font-size="1.6">
<text x="19.6" y="34.3">[5]</text>
<text x="23.3" y="34.3">SENSOR_MCLK</text>
<text x="175.7" y="31.6">1</text>
<text x="175.7" y="33.4">2</text>
<text x="175.7" y="35.2">3</text>
<text x="186.1" y="31.6">31</text>
<text x="24.9" y="41.4">[5]</text>
<text x="24.9" y="37.9">[5]</text>
<text x="28.6" y="41.4">IRCUTN</text>
<text x="28.6" y="37.9">IRCUTP</text>
<text x="175.7" y="37">4</text>
<text x="175.7" y="38.7">5</text>
<text x="175.7" y="40.5">6</text>
<text x="174.8" y="47.6">10</text>
<text x="175.7" y="42.3">7</text>
<text x="175.7" y="44.1">8</text>
<text x="175.7" y="45.8">9</text>
<text x="24.9" y="50.3">[5]</text>
<text x="24.9" y="52.1">[5]</text>
<text x="24.9" y="53.9">[5]</text>
<text x="28.6" y="50.3">MIPI_DP1</text>
<text x="28.6" y="52.1">MIPI_DN1</text>
<text x="28.6" y="53.9">MIPI_CLKP</text>
<text x="174.8" y="49.4">11</text>
<text x="174.8" y="51.2">12</text>
<text x="174.8" y="53">13</text>
<text x="24.9" y="55.7">[5]</text>
<text x="24.9" y="57.4">[5]</text>
<text x="24.9" y="59.2">[5]</text>
<text x="28.6" y="55.7">MIPI_CLKN</text>
<text x="28.6" y="57.4">MIPI_DP0</text>
<text x="28.6" y="59.2">MIPI_DN0</text>
<text x="174.8" y="54.7">14</text>
<text x="174.8" y="56.5">15</text>
<text x="174.8" y="58.3">16</text>
<text x="198.8" y="59.8">VCC_SOC</text>
<text x="208.4" y="59.8">3V3</text>
<text x="174.8" y="60.1">17</text>
<text x="174.8" y="61.8">18</text>
<text x="174.8" y="63.6">19</text>
<text x="174.8" y="65.4">20</text>
<text x="174.8" y="67.2">21</text>
<text x="174.8" y="69">22</text>
<text x="174.8" y="70.7">23</text>
<text x="14.2" y="73.4">[5]</text>
<text x="17.9" y="73.4">SENSOR_RESET_PA18</text>
<text x="19.7" y="77">[5]</text>
<text x="23.5" y="77">SMB0_SDA_PA12</text>
<text x="174.8" y="72.5">24</text>
<text x="174.8" y="74.3">25</text>
<text x="174.8" y="76.1">26</text>
<text x="174.8" y="77.9">27</text>
<text x="19.6" y="78.8">[5]</text>
<text x="23.3" y="78.8">SMB0_SCK_PA13</text>
<text x="129.1" y="80.4">VCC_SOC</text>
<text x="132.6" y="83.9">3V3</text>
<text x="174.8" y="79.6">28</text>
<text x="174.8" y="81.4">29</text>
<text x="174.8" y="83.2">30</text>
<text x="186.1" y="81.4">32</text>
<text x="14.2" y="84.1">[5]</text>
<text x="17.8" y="87.7">[5]</text>
<text x="17.9" y="84.1">SENSOR_PWDN_PA16</text>
<text x="21.5" y="87.7">IRLED_EN_N_PB30</text>
<text x="14.2" y="93">[5]</text>
<text x="17.9" y="93">SENSOR_RESET_PB19</text>
<text x="83.6" y="125.6">1V8</text>
<text x="61.5" y="129.1">1V8</text>
<text x="162.1" y="130.9">3V3</text>
<text x="182.8" y="134.7">2</text>
<text x="193.2" y="134.7">3</text>
<text x="209.5" y="134.7">1</text>
<text x="219.9" y="134.7">2</text>
<text x="223.7" y="134.7">1</text>
<text x="234.1" y="134.7">2</text>
<text x="79.7" y="143.6">1</text>
<text x="85" y="141" transform="rotate(-90 85 141)">3</text>
<text x="186.3" y="142.6" transform="rotate(-90 186.3 142.6)">1</text>
<text x="56.6" y="149">1</text>
<text x="61.8" y="146.3" transform="rotate(-90 61.8 146.3)">3</text>
<text x="85" y="147.9" transform="rotate(-90 85 147.9)">2</text>
<text x="61.8" y="153.2" transform="rotate(-90 61.8 153.2)">2</text>
<text x="228.1" y="188.8">&lt;Variant Name&gt;</text>
<text x="228.1" y="195.1">Title</text>
<text x="228.1" y="200.4">Size</text>
<text x="235.2" y="200.4">Page Name</text>
<text x="283.3" y="200.4">Rev</text>
<text x="228.1" y="205.7">Date:</text>
<text x="261.9" y="205.7">Sheet</text>
<text x="277.9" y="205.7">of</text>
</g>
<g font-size="1.6" fill="#f00">
<text x="44.8" y="33.2">MIPI_MCLK</text>
<text x="155" y="35">MIPI_CLKP</text>
<text x="155" y="33.2">MIPI_CLKN</text>
<text x="210.1" y="33.2">MIPI_CLKP</text>
<text x="210.1" y="31.5">MIPI_CLKN</text>
<text x="44.8" y="40.6">IRCUTN</text>
<text x="44.8" y="37">IRCUTP</text>
<text x="155" y="40.3">MIPI_DP0</text>
<text x="155" y="38.6">MIPI_DN0</text>
<text x="210.1" y="38.6">MIPI_DP0</text>
<text x="210.1" y="36.8">MIPI_DN0</text>
<text x="155" y="45.7">MIPI_DP1</text>
<text x="155" y="43.9">MIPI_DN1</text>
<text x="210.1" y="43.9">MIPI_DP1</text>
<text x="210.1" y="42.1">MIPI_DN1</text>
<text x="44.8" y="51">MIPI_DN1</text>
<text x="44.8" y="49.2">MIPI_DP1</text>
<text x="44.8" y="52.8">MIPI_CLKP</text>
<text x="44.8" y="54.6">MIPI_CLKN</text>
<text x="44.8" y="56.3">MIPI_DP0</text>
<text x="44.8" y="58.1">MIPI_DN0</text>
<text x="155" y="61.7">SENSOR_RESET</text>
<text x="155" y="63.5">SMB0_SDA</text>
<text x="155" y="65.2">SMB0_SCK</text>
<text x="155" y="68.8">MIPI_MCLK</text>
<text x="44.8" y="72.3">SENSOR_RESET</text>
<text x="44.8" y="77.7">SMB0_SCK</text>
<text x="44.8" y="75.9">SMB0_SDA</text>
<text x="151.5" y="75.9">SENSOR_PWDN_PA16</text>
<text x="155" y="74.3">IRCUTN</text>
<text x="155" y="72.6">IRCUTP</text>
<text x="44.8" y="83">SENSOR_PWDN_PA16</text>
<text x="44.8" y="86.6">IRLED_EN_N_PB30</text>
<text x="44.8" y="91.9">SENSOR_RESET_PB19</text>
<text x="103.5" y="138.1">SENSOR_RESET</text>
<text x="19.9" y="148.8">SENSOR_RESET_PB19</text>
<text x="139" y="157.7">IRLED_EN_N_PB30</text>
<text x="167.5" y="157.7">IRLED_EN_N</text>
</g>
<g font-size="1.6" fill="#004080">
<text x="178.7" y="32.7">1</text>
<text x="178.7" y="34.5">2</text>
<text x="182.1" y="32.7">S1</text>
<text x="178.7" y="36.3">3</text>
<text x="178.7" y="38.1">4</text>
<text x="178.7" y="39.8">5</text>
<text x="178.7" y="41.6">6</text>
<text x="178.7" y="43.4">7</text>
<text x="178.7" y="45.2">8</text>
<text x="178.7" y="46.9">9</text>
<text x="178.7" y="48.7">10</text>
<text x="178.7" y="50.5">11</text>
<text x="178.7" y="52.3">12</text>
<text x="178.7" y="54.1">13</text>
<text x="178.7" y="55.8">14</text>
<text x="178.7" y="57.6">15</text>
<text x="178.7" y="59.4">16</text>
<text x="178.7" y="61.2">17</text>
<text x="178.7" y="63">18</text>
<text x="178.7" y="64.7">19</text>
<text x="178.7" y="66.5">20</text>
<text x="178.7" y="68.3">21</text>
<text x="178.7" y="70.1">22</text>
<text x="178.7" y="71.8">23</text>
<text x="178.7" y="73.6">24</text>
<text x="178.7" y="75.4">25</text>
<text x="178.7" y="77.2">26</text>
<text x="178.7" y="79">27</text>
<text x="178.7" y="80.7">28</text>
<text x="178.7" y="82.5">29</text>
<text x="182.1" y="82.5">S2</text>
<text x="178.7" y="84.3">30</text>
</g>
<g font-size="1.6" fill="#00f">
<text x="235.2" y="196.8">RD_T23_INDUS</text>
<text x="229.9" y="202.2">A3</text>
<text x="235.2" y="202.2">PAGE09_SENSOR_IRLED</text>
<text x="285" y="202.2">V1.1</text>
<text x="235.2" y="205.7">Monday, March 18, 2024</text>
<text x="270.8" y="205.7">9</text>
<text x="283.3" y="205.7">12</text>
</g>
<g font-size="1.3">
<text x="30.8" y="1.3">5</text>
<text x="88.8" y="1.3">4</text>
<text x="146.9" y="1.3">3</text>
<text x="205" y="1.3">2</text>
<text x="263.1" y="1.3">1</text>
<text x=".5" y="28.4">D</text>
<text x="292.6" y="28.4">D</text>
<text x=".5" y="79.5">C</text>
<text x="292.6" y="79.5">C</text>
<text x=".5" y="130.6">B</text>
<text x="292.6" y="130.6">B</text>
<text x=".5" y="181.7">A</text>
<text x="292.6" y="181.7">A</text>
<text x="30.8" y="207.4">5</text>
<text x="88.8" y="207.4">4</text>
<text x="146.9" y="207.4">3</text>
<text x="205" y="207.4">2</text>
<text x="263.1" y="207.4">1</text>
</g>
</svg>
